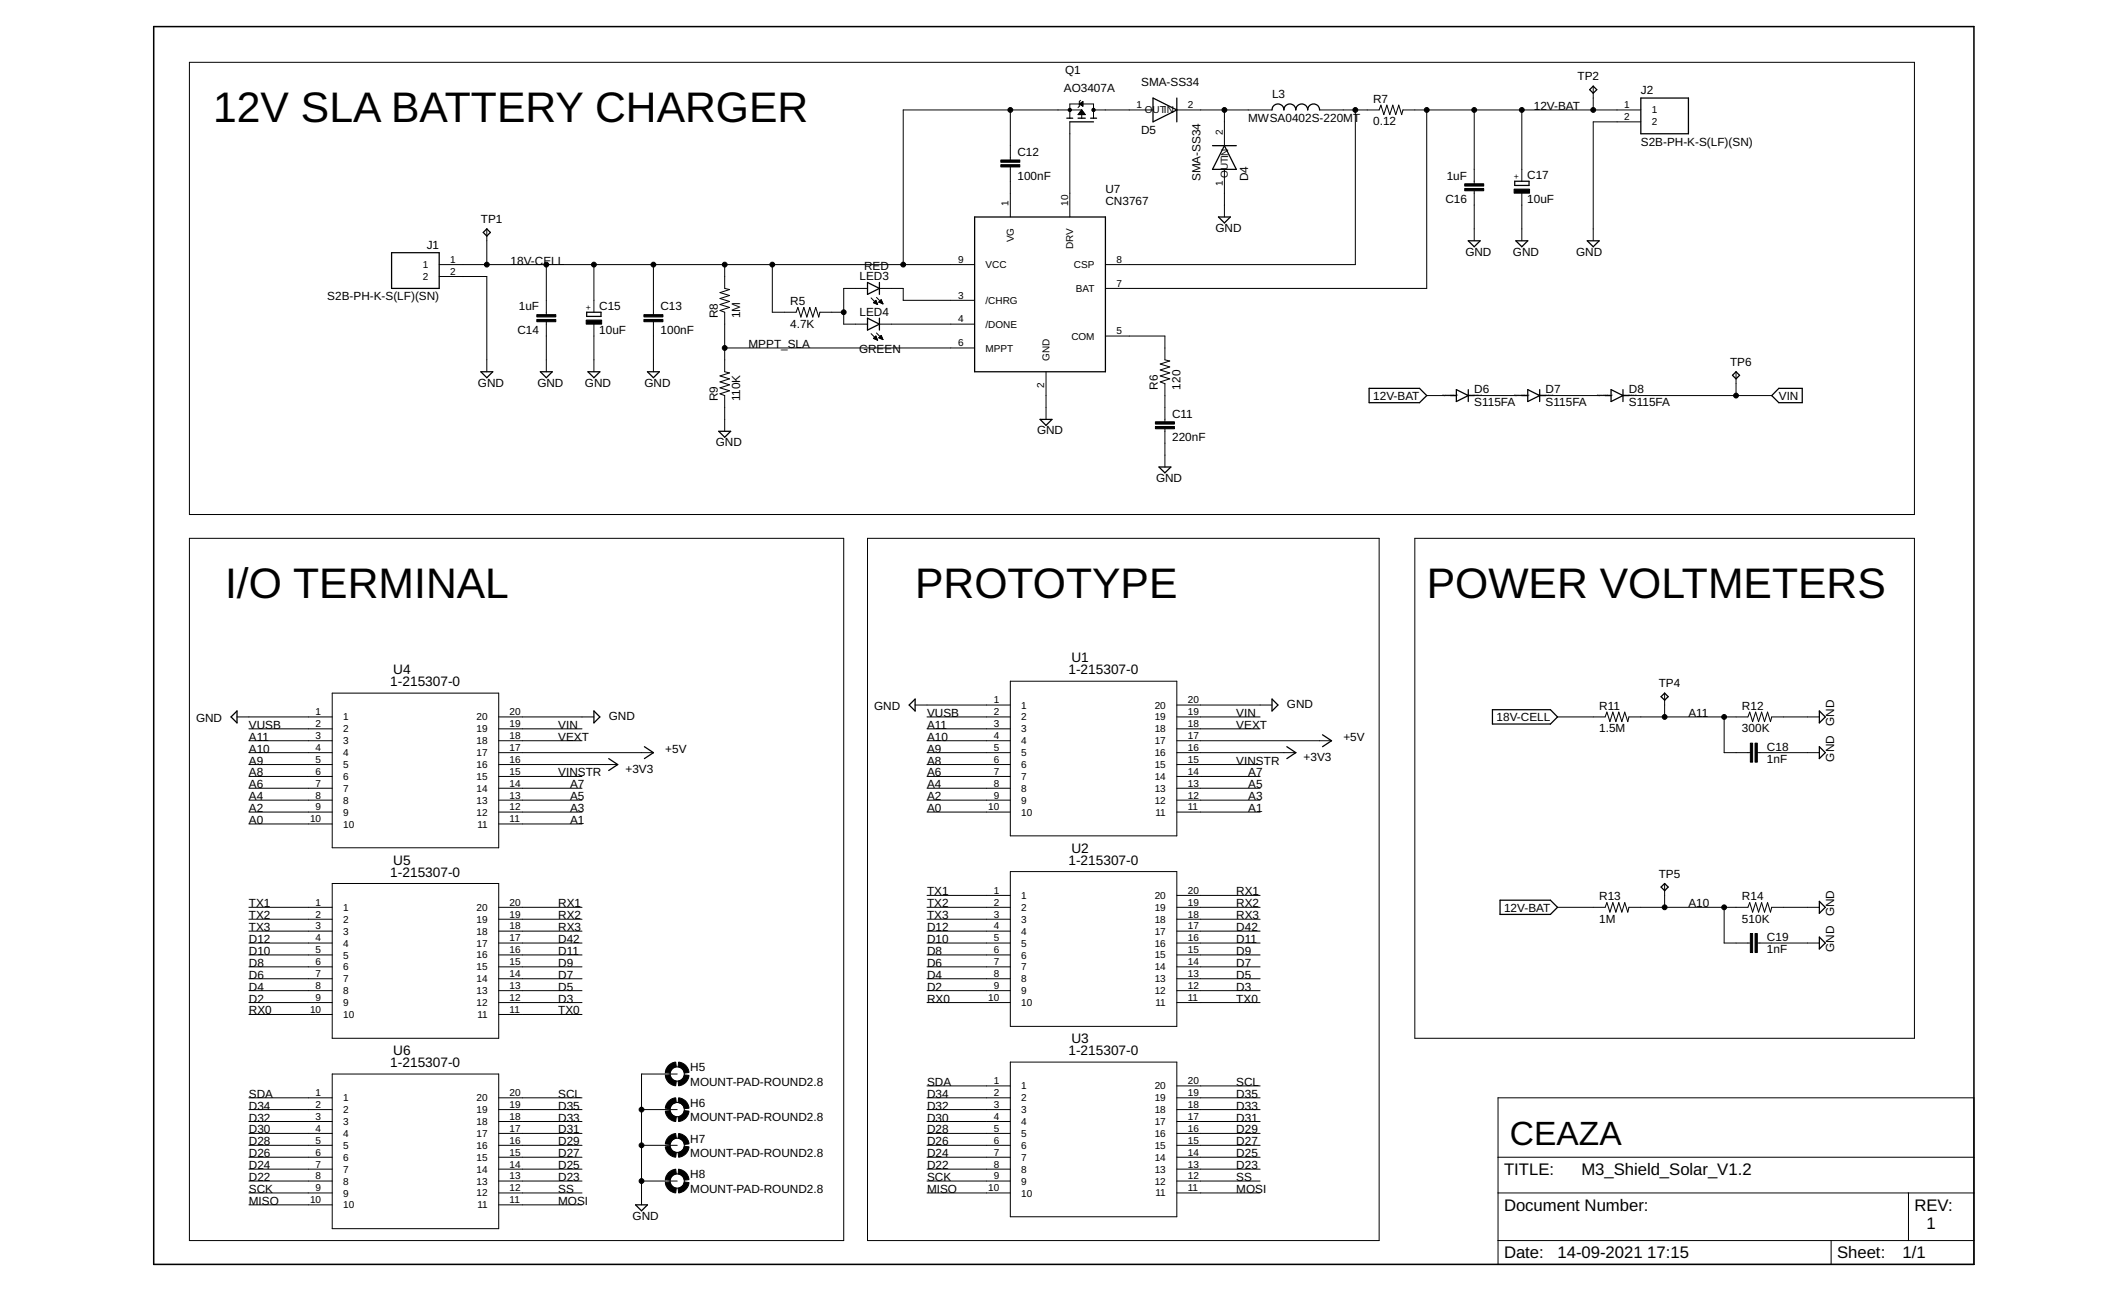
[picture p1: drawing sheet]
<svg xmlns="http://www.w3.org/2000/svg" width="356mm" height="216mm" viewBox="0 0 356 216" stroke-linecap="round" stroke-linejoin="round" font-family="sans-serif">
<g fill="none" stroke="#000" stroke-width=".17">
<path d="M31.7 10.4h288.4v75.6h-288.4zM168.9 18.4v8.3M178.9 19.7v-2.3h3.9v2.3M180.3 19h1M180.4 18.9h.9M180.4 17.4l.6-.4v.8zM180.5 18.9h.7M180.5 18.8h.6M180.6 17.5h.4M180.6 17.3h.4M180.6 18.7h.5M180.6 16.8l-.2 .2v.8l-.2 .2"/>
<path d="M180.7 18.6h.3M180.7 17.2h.3M180.7 17.5h.3M180.7 18.5h.3M180.8 18.4h.1M180.8 17.1h.2M180.8 18.4h-29.8v25.8M180.8 18.4v1.3M180.8 17.6h.2M180.8 18.4l.6 .8h-1.2zM181 17h.1M181 17.7h.1"/>
<path d="M182.8 18.4h10M196.7 18.4h16M204.7 18.4v5.9M220.6 18.4h10l.3-.8 .5 1.6 .5-1.6 .4 1.6 .6-1.6 .4 1.6 .5-1.6 .5 1.6 .2-.8h39.8M226.6 18.4v25.8h-41.8M238.5 18.4v29.8h-53.7M246.5 18.4v12.3M254.4 18.4v11.9M266.4 14.4v4M81.4 38.2v6M168.9 27.9v8.4M178.9 20.4v15.9"/>
<path d="M204.7 28.3v8M246.5 31.9v8.3M254.4 32.3v7.9M274.3 20.4h-7.9v19.8M73.4 44.2h89.5M73.4 46.2h8v15.9M91.3 44.2v8.4M91.3 53.8v8.3M99.3 44.2v8M99.3 54.2v7.9M109.2 44.2v8.4M109.2 53.8v8.3"/>
<path d="M121.2 58.1h41.7M121.2 44.2v4l.8 .2-1.6 .5 1.6 .5-1.6 .5 1.6 .5-1.6 .5 1.6 .5-1.6 .5 .8 .3v9.9l.8 .2-1.6 .5 1.6 .5-1.6 .5 1.6 .5-1.6 .5 1.6 .5-1.6 .5 .8 .3v6M129.1 44.2v8h4l.3-.8 .5 1.6 .5-1.6 .5 1.6 .5-1.6 .5 1.6 .5-1.6 .5 1.6 .2-.8h4M145 48.2h-3.9v6h3.9M145.6 49.8l1.1 1.1M145.6 55.8l1.1 1.1M146 50.6l.7 .3M146 50.6l.4-.4 .3 .7M146 56.6l.7 .3M146 50.6h.6M146 56.5h.6M146.1 50.5h.5"/>
<path d="M146.1 56.4h.5M146.2 56.6h.4M146.2 50.7h.4M146.2 50.4h.3M146.2 56.3h.3M146.3 50.3h.2M146.3 56.3h.2M146.4 50.2h.1M146.4 56.7h.3M146.4 56.2h.1M146.4 50.7h.3M146.4 56.2l-.4 .4"/>
<path d="M146.4 56.2l.3 .7M146.5 49.7l1.1 1.1M146.5 55.6l1.1 1.1M146.6 56.8h.1M146.6 50.8h.1M146.9 50.5h.6M146.9 50.5l.7 .3M146.9 50.5l.4-.4 .3 .7M146.9 56.5l.4-.5 .3 .7zM146.9 56.4h.6M147 48.2h4v2h11.9M147 54.2h15.9"/>
<path d="M147 50.4h.4M147 56.3h.4M147.1 50.3h.3M147.1 56.5h.4M147.1 56.3h.3M147.1 50.6h.4M147.2 56.2h.2M147.2 50.2h.2M147.3 50.1h.1M147.3 56.6h.3M147.3 56.1h.1M147.3 50.7h.3"/>
<path d="M147.5 56.7h.1M147.5 50.7h.1M184.8 56.2h10v3.9l.8 .2-1.6 .5 1.6 .5-1.6 .5 1.6 .5-1.6 .5 1.6 .5-1.6 .5 .8 .3v6.4M174.9 62.1v8M194.8 71.7v6.3M238.5 66.1h4M246.5 66.1h7.9M258.4 66.1h10M272.3 66.1h23.9M290.2 62.1v4M31.7 90h109.4v117.3h-109.4zM145 90h85.6v117.3h-85.6z"/>
<path d="M236.5 90h83.6v83.5h-83.6zM39.6 119.8h15.9M55.5 115.8h27.9v25.9h-27.9zM83.4 119.8h15.9M153 117.8h15.9M155 119.8h13.9M168.9 113.8h27.8v25.9h-27.8zM196.7 119.8h14M196.7 117.8h16M260.4 119.8h8l.2-.8 .6 1.6 .4-1.6 .6 1.6 .4-1.6 .5 1.6 .5-1.6 .5 1.6 .2-.8h19.9l.3-.8 .5 1.6 .5-1.6 .5 1.6 .5-1.6 .5 1.6 .5-1.6 .5 1.6 .2-.8h8M278.3 115.8v4M288.2 119.8v6h4.4"/>
<path d="M41.6 121.8h13.9M41.6 123.8h13.9M41.6 125.8h13.9M41.6 127.8h13.9M41.6 129.8h13.9M41.6 131.7h13.9M41.6 133.7h13.9M41.6 135.7h13.9M41.6 137.7h13.9M83.4 121.8h13.9M83.4 123.8h13.9M83.4 125.8h25.8"/>
<path d="M83.4 127.8h19.9M83.4 129.8h13.9M83.4 131.7h13.9M83.4 133.7h13.9M83.4 135.7h13.9M83.4 137.7h13.9M155 121.8h13.9M155 123.8h13.9M155 125.8h13.9M155 127.8h13.9M155 129.8h13.9M155 131.7h13.9"/>
<path d="M155 133.7h13.9M155 135.7h13.9M196.7 121.8h14M196.7 123.8h25.9M196.7 125.8h19.9M196.7 127.8h14M196.7 129.8h14M196.7 131.7h14M196.7 133.7h14M196.7 135.7h14M293.8 125.8h10.4M41.6 151.6h13.9"/>
<path d="M41.6 153.6h13.9M41.6 155.6h13.9M41.6 157.6h13.9M41.6 159.6h13.9M55.5 147.6h27.9v25.9h-27.9zM83.4 151.6h13.9M83.4 153.6h13.9M83.4 155.6h13.9M83.4 157.6h13.9M83.4 159.6h13.9M155 151.6h13.9M155 153.6h13.9"/>
<path d="M155 155.6h13.9M155 157.6h13.9M155 159.6h13.9M155 149.6h13.9M168.9 145.6h27.8v25.9h-27.8zM196.7 151.6h14M196.7 153.6h14M196.7 155.6h14M196.7 157.6h14M196.7 159.6h14M196.7 149.6h14M260.4 151.6h8l.2-.8 .6 1.6 .4-1.6 .6 1.6 .4-1.6 .5 1.6 .5-1.6 .5 1.6 .2-.8h19.9l.3-.8 .5 1.6 .5-1.6 .5 1.6 .5-1.6 .5 1.6 .5-1.6 .5 1.6 .2-.8h8"/>
<path d="M278.3 147.6v4M288.2 151.6v6h4.4M293.8 157.6h10.4M41.6 161.6h13.9M41.6 163.6h13.9M41.6 165.5h13.9M41.6 167.5h13.9M41.6 169.5h13.9M55.5 179.5h27.9v25.8h-27.9zM83.4 161.6h13.9M83.4 163.6h13.9M83.4 165.5h13.9"/>
<path d="M83.4 167.5h13.9M83.4 169.5h13.9M113.2 179.5h-5.9v21.8M155 161.6h13.9M155 163.6h13.9M155 165.5h13.9M155 167.5h13.9M168.9 177.5h27.8v25.8h-27.8zM196.7 161.6h14M196.7 163.6h14M196.7 165.5h14M196.7 167.5h14"/>
<path d="M41.6 185.4h13.9M41.6 191.4h13.9M41.6 197.4h13.9M41.6 183.5h13.9M41.6 187.4h13.9M41.6 189.4h13.9M41.6 193.4h13.9M41.6 195.4h13.9M41.6 199.3h13.9M83.4 185.4h13.9M83.4 191.4h13.9M83.4 197.4h13.9"/>
<path d="M83.4 183.5h13.9M83.4 187.4h13.9M83.4 189.4h13.9M83.4 193.4h13.9M83.4 195.4h13.9M83.4 199.3h13.9M107.3 185.4h5.9M107.3 191.4h5.9M107.3 197.4h5.9M155 185.4h13.9M155 191.4h13.9M155 197.4h13.9"/>
<path d="M155 183.5h13.9M155 187.4h13.9M155 189.4h13.9M155 193.4h13.9M155 195.4h13.9M155 199.3h13.9M155 181.5h13.9M196.7 185.4h14M196.7 191.4h14M196.7 197.4h14M196.7 183.5h14M196.7 187.4h14"/>
<path d="M196.7 189.4h14M196.7 193.4h14M196.7 195.4h14M196.7 199.3h14M196.7 181.5h14M250.4 183.5h79.6v27.8h-79.6zM250.4 193.4h79.6M250.4 199.3h79.6M319.1 199.3v8M41.6 201.3h13.9M83.4 201.3h13.9M250.4 207.3h79.6"/>
<path d="M306.1 207.3v4"/>
<circle cx="113.2" cy="179.5" r="1.19"/>
<circle cx="113.2" cy="185.4" r="1.19"/>
<circle cx="113.2" cy="191.4" r="1.19"/>
<circle cx="113.2" cy="197.4" r="1.19"/>
</g>
<g fill="none" stroke="#000" stroke-width=".21">
<path d="M178.4 19.7h.9M180.2 19.7h1.2M182.3 19.7h1M192.8 16.4l3.9 2-3.9 2zM196.7 16.4v4M212.7 18.4a.99 .99 0 0 1 1-1 .99 .99 0 0 1 1 1 .99 .99 0 0 1 .9-1 .99 .99 0 0 1 1 1 .99 .99 0 0 1 1-1 .99 .99 0 0 1 1 1 .99 .99 0 0 1 1-1 .99 .99 0 0 1 1 1M266.4 14.4l.6 .6-.6 .6-.6-.6zM274.3 16.4h8v6h-8zM81.4 38.2l.6 .6-.6 .7-.6-.7zM162.9 36.3h21.9v25.8h-21.9zM178.9 20.4h3.9M202.7 24.3h4"/>
<path d="M203.7 36.3h2l-1 1zM204.7 24.3l2 4h-4zM253.2 30.3h2.4v.7h-2.4zM65.5 42.2h7.9v6h-7.9zM98.1 52.2h2.4v.7h-2.4zM145 47.2l2 1-2 1zM145 53.2l2 1-2 1zM147 47.2v2M147 53.2v2M245.5 40.2h2l-1 1zM253.4 40.2h2l-1 1zM265.4 40.2h2l-1 1z"/>
<path d="M80.4 62.1h2l-1 1zM90.3 62.1h2l-1 1zM98.3 62.1h2l-1 1zM108.2 62.1h2l-1 1zM120.2 72.1h2l-1 1zM173.9 70.1h2l-1 1zM193.8 78h1.9l-.9 1zM228.9 64.9h8.4l1.2 1.2-1.2 1.2h-8.4zM242.5 66.1h1M243.5 65.1l2 1-2 1zM245.5 65.1v2M245.5 66.1h1"/>
<path d="M254.4 66.1h1M255.4 65.1l2 1-2 1zM257.4 66.1h1M257.4 65.1v2M268.4 66.1h.9M269.3 65.1l2 1-2 1zM271.3 66.1h1M271.3 65.1v2M289.6 62.7l.6-.6 .6 .6-.6 .6zM297.4 64.9h3.9v2.4h-3.9l-1.2-1.2zM39.6 118.8v2l-1-1zM99.3 118.8l1 1-1 1z"/>
<path d="M153 116.8v2l-1-1zM212.7 116.8l1 1-1 1zM249.5 118.6h9.7l1.2 1.2-1.2 1.2h-9.7zM277.7 116.4l.6-.6 .6 .6-.6 .6zM304.2 118.8l1 1-1 1zM101.8 126.8l1.5 1-1.5 1M107.7 124.8l1.5 1-1.5 1M215.1 124.8l1.5 1-1.5 1M221.1 122.8l1.5 1-1.5 1M304.2 124.8l1 1-1 1zM250.8 150.4h8.4l1.2 1.2-1.2 1.2h-8.4zM277.7 148.2l.6-.6 .6 .6-.6 .6z"/>
<path d="M304.2 150.6l1 1-1 1zM304.2 156.6l1 1-1 1zM106.3 201.3h1.9l-.9 1z"/>
</g>
<g fill="#000" stroke="#000" stroke-width=".17">
<path d="M111.2 179.7l.8-.1 .4 .7 .7 .4-.1 .7a1.9 1.9 0 0 1-1.8-1.7z" fill-rule="evenodd"/>
<path d="M111.8 178l.6-.4 .6-.1 .1 .8-.7 .3-.4 .7-.8-.1 .2-.5z" fill-rule="evenodd"/>
<path d="M113.5 177.5a1.9 1.9 0 0 1 1.7 1.7l-.8 .1-.3-.7-.7-.3z" fill-rule="evenodd"/>
<path d="M111.2 185.7l.8-.1 .4 .7 .7 .3-.1 .8a1.9 1.9 0 0 1-1.8-1.7z" fill-rule="evenodd"/>
<path d="M111.2 191.6l.8-.1a1.17 1.17 0 0 0 1.1 1.1l-.1 .8a1.9 1.9 0 0 1-1.8-1.8z" fill-rule="evenodd"/>
<path d="M111.2 197.6l.8-.1a1.17 1.17 0 0 0 1.1 1.1l-.1 .7a1.95 1.95 0 0 1-1.8-1.7z" fill-rule="evenodd"/>
<path d="M111.8 184l.6-.4 .6-.1 .1 .7-.7 .4-.4 .7-.8-.1 .2-.6z" fill-rule="evenodd"/>
<path d="M111.8 190l.6-.5 .6-.1 .1 .8-.7 .3-.4 .7h-.8l.2-.6z" fill-rule="evenodd"/>
<path d="M111.8 195.9l.6-.4 .6-.1 .1 .8-.7 .3-.4 .7-.8-.1 .2-.5z" fill-rule="evenodd"/>
<path d="M113.4 180.7l.7-.4 .3-.7 .8 .1a1.9 1.9 0 0 1-1.7 1.7z" fill-rule="evenodd"/>
<path d="M113.4 186.6l.7-.3 .3-.7 .8 .1a1.9 1.9 0 0 1-1.7 1.7z" fill-rule="evenodd"/>
<path d="M114.4 191.5l.8 .1a1.9 1.9 0 0 1-1.7 1.8l-.1-.8 .5-.2a1.09 1.09 0 0 0 .5-.9z" fill-rule="evenodd"/>
<path d="M114.4 197.5l.8 .1a1.95 1.95 0 0 1-1.7 1.7l-.1-.7 .5-.2a1.09 1.09 0 0 0 .5-.9z" fill-rule="evenodd"/>
<path d="M113.5 183.5a1.9 1.9 0 0 1 1.7 1.7l-.8 .1-.3-.7-.7-.4z" fill-rule="evenodd"/>
<path d="M113.5 189.4a1.9 1.9 0 0 1 1.7 1.8h-.8l-.3-.7-.7-.3z" fill-rule="evenodd"/>
<path d="M113.5 195.4a1.95 1.95 0 0 1 1.7 1.7l-.8 .1-.3-.7-.7-.3z" fill-rule="evenodd"/>
<circle cx="168.9" cy="18.4" r=".4"/>
<circle cx="178.9" cy="18.4" r=".28"/>
<circle cx="182.8" cy="18.4" r=".28"/>
<circle cx="204.7" cy="18.4" r=".4"/>
<circle cx="226.6" cy="18.4" r=".4"/>
<circle cx="238.5" cy="18.4" r=".4"/>
<circle cx="246.5" cy="18.4" r=".4"/>
<circle cx="254.4" cy="18.4" r=".4"/>
<circle cx="266.4" cy="18.4" r=".4"/>
<circle cx="81.4" cy="44.2" r=".4"/>
<circle cx="91.3" cy="44.2" r=".4"/>
<circle cx="99.3" cy="44.2" r=".4"/>
<circle cx="109.2" cy="44.2" r=".4"/>
<circle cx="121.2" cy="58.1" r=".4"/>
<circle cx="121.2" cy="44.2" r=".4"/>
<circle cx="129.1" cy="44.2" r=".4"/>
<circle cx="141.1" cy="52.2" r=".4"/>
<circle cx="151" cy="44.2" r=".4"/>
<circle cx="290.2" cy="66.1" r=".4"/>
<circle cx="278.3" cy="119.8" r=".4"/>
<circle cx="288.2" cy="119.8" r=".4"/>
<circle cx="278.3" cy="151.6" r=".4"/>
<circle cx="288.2" cy="151.6" r=".4"/>
<circle cx="107.3" cy="191.4" r=".4"/>
<circle cx="107.3" cy="185.4" r=".4"/>
<circle cx="107.3" cy="197.4" r=".4"/>
</g>
<g fill="#000" stroke="#000" stroke-width=".17">
<path d="M167.3 27.5h3.2v.4h-3.2zM167.3 26.7h3.2v.4h-3.2zM244.9 30.7h3.2v.4h-3.2zM244.9 31.5h3.2v.4h-3.2zM253.1 31.6h2.6v.7h-2.6zM89.7 52.6h3.2v.4h-3.2zM89.7 53.4h3.2v.4h-3.2zM98 53.5h2.6v.7h-2.6zM107.7 53.4h3.1v.4h-3.1zM107.7 52.6h3.1v.4h-3.1zM193.2 71.3h3.1v.3h-3.1zM193.2 70.5h3.1v.4h-3.1z"/>
<path d="M292.6 124.2h.4v3.2h-.4zM293.4 124.2h.4v3.2h-.4zM292.6 156h.4v3.2h-.4zM293.4 156h.4v3.2h-.4z"/>
</g>
<path d="M25.7 4.4h304.3v206.9h-304.3z" fill="none" stroke="#000" stroke-width=".25"/>
<g font-size="7.1">
<text x="35.6" y="20.4">12V SLA BATTERY CHARGER</text>
<text x="37.6" y="99.9">I/O TERMINAL</text>
<text x="153" y="99.9">PROTOTYPE</text>
<text x="238.5" y="99.9">POWER VOLTMETERS</text>
</g>
<text font-size="5.6" x="252.4" y="191.4">CEAZA</text>
<g font-size="2.8">
<text x="251.4" y="196.4">TITLE:</text>
<text x="264.4" y="196.4">M3_Shield_Solar_V1.2</text>
<text x="251.4" y="202.3">Document Number:</text>
<text x="320.1" y="202.3">REV:</text>
<text x="322.1" y="205.3">1</text>
<text x="251.4" y="210.3">Date:</text>
<text x="260.4" y="210.3">14-09-2021</text>
<text x="275.4" y="210.3">17:15</text>
<text x="307.1" y="210.3">Sheet:</text>
<text x="318.1" y="210.3">1/1</text>
</g>
<g font-size="2.3">
<text x="65.8" y="112.7">U4</text>
<text x="178.6" y="112.7">1-215307-0</text>
<text x="179.1" y="110.7">U1</text>
<text x="65.3" y="114.6">1-215307-0</text>
<text x="179.1" y="142.5">U2</text>
<text x="65.3" y="146.5">1-215307-0</text>
<text x="65.8" y="144.5">U5</text>
<text x="178.6" y="144.5">1-215307-0</text>
<text x="65.3" y="178.3">1-215307-0</text>
<text x="65.8" y="176.3">U6</text>
<text x="178.6" y="176.3">1-215307-0</text>
<text x="179.1" y="174.3">U3</text>
</g>
<g font-size="2">
<text x="177.9" y="15.4">AO3407A</text>
<text x="178.1" y="12.4">Q1</text>
<text x="190.8" y="14.4">SMA-SS34</text>
<text x="212.7" y="16.4">L3</text>
<text x="229.6" y="17.2">R7</text>
<text x="263.7" y="13.4">TP2</text>
<text x="274.3" y="15.8">J2</text>
<text x="190.8" y="22.3">D5</text>
<text x="208.7" y="20.4">MWSA0402S-220MT</text>
<text x="229.6" y="21">0.12</text>
<text x="256.4" y="18.4">12V-BAT</text>
<text x="170.1" y="30">100nF</text>
<text x="170.1" y="26">C12</text>
<text x="255.3" y="29.9">C17</text>
<text x="274.3" y="24.3">S2B-PH-K-S(LF)(SN)</text>
<text x="184.8" y="34.3">CN3767</text>
<text x="184.8" y="32.3">U7</text>
<text x="200.7" y="30.3" transform="rotate(-90 200.7 30.3)">SMA-SS34</text>
<text x="208.7" y="30.3" transform="rotate(-90 208.7 30.3)">D4</text>
<text x="241.7" y="34">C16</text>
<text x="241.9" y="30">1uF</text>
<text x="255.3" y="33.9">10uF</text>
<text x="71.3" y="41.6">J1</text>
<text x="80.4" y="37.3">TP1</text>
<text x="203.2" y="38.8">GND</text>
<text x="85.4" y="44.2">18V-CELL</text>
<text x="143.7" y="46.8">LED3</text>
<text x="144.5" y="45.1">RED</text>
<text x="245" y="42.7">GND</text>
<text x="252.9" y="42.7">GND</text>
<text x="263.5" y="42.7">GND</text>
<text x="54.7" y="50.2">S2B-PH-K-S(LF)(SN)</text>
<text x="86.7" y="51.9">1uF</text>
<text x="100.2" y="51.8">C15</text>
<text x="110.4" y="51.9">C13</text>
<text x="120" y="53.2" transform="rotate(-90 120 53.2)">R8</text>
<text x="123.8" y="53.2" transform="rotate(-90 123.8 53.2)">1M</text>
<text x="132.1" y="51">R5</text>
<text x="143.7" y="52.8">LED4</text>
<text x="86.5" y="55.9">C14</text>
<text x="100.2" y="55.8">10uF</text>
<text x="110.4" y="55.9">100nF</text>
<text x="125.1" y="58.1">MPPT_SLA</text>
<text x="132.1" y="54.8">4.7K</text>
<text x="143.6" y="59">GREEN</text>
<text x="79.9" y="64.6">GND</text>
<text x="89.8" y="64.6">GND</text>
<text x="97.8" y="64.6">GND</text>
<text x="107.7" y="64.6">GND</text>
<text x="193.6" y="65.1" transform="rotate(-90 193.6 65.1)">R6</text>
<text x="197.3" y="65.1" transform="rotate(-90 197.3 65.1)">120</text>
<text x="246.5" y="65.7">D6</text>
<text x="258.4" y="65.7">D7</text>
<text x="272.3" y="65.7">D8</text>
<text x="289.2" y="61.1">TP6</text>
<text x="120" y="67.1" transform="rotate(-90 120 67.1)">R9</text>
<text x="123.8" y="67.1" transform="rotate(-90 123.8 67.1)">110K</text>
<text x="196" y="69.8">C11</text>
<text x="229.6" y="66.8">12V-BAT</text>
<text x="246.5" y="67.9">S115FA</text>
<text x="258.4" y="67.9">S115FA</text>
<text x="272.3" y="67.9">S115FA</text>
<text x="297.4" y="66.8">VIN</text>
<text x="119.7" y="74.6">GND</text>
<text x="173.4" y="72.6">GND</text>
<text x="196" y="73.8">220nF</text>
<text x="193.3" y="80.5">GND</text>
<text x="146.1" y="118.7">GND</text>
<text x="155" y="119.8">VUSB</text>
<text x="206.7" y="119.8">VIN</text>
<text x="215.1" y="118.3">GND</text>
<text x="267.4" y="118.6">R11</text>
<text x="277.3" y="114.8">TP4</text>
<text x="282.3" y="119.8">A11</text>
<text x="291.2" y="118.6">R12</text>
<text x="32.8" y="120.7">GND</text>
<text x="41.6" y="121.8">VUSB</text>
<text x="41.6" y="123.8">A11</text>
<text x="41.6" y="125.8">A10</text>
<text x="93.3" y="121.8">VIN</text>
<text x="93.3" y="123.8">VEXT</text>
<text x="101.8" y="120.3">GND</text>
<text x="111.2" y="125.8">+5V</text>
<text x="155" y="121.8">A11</text>
<text x="155" y="123.8">A10</text>
<text x="155" y="125.8">A9</text>
<text x="206.7" y="121.8">VEXT</text>
<text x="224.6" y="123.8">+5V</text>
<text x="250.2" y="120.5">18V-CELL</text>
<text x="267.4" y="122.4">1.5M</text>
<text x="291.2" y="122.4">300K</text>
<text x="295.4" y="125.5">C18</text>
<text x="306.6" y="121.3" transform="rotate(-90 306.6 121.3)">GND</text>
<text x="41.6" y="127.8">A9</text>
<text x="41.6" y="129.7">A8</text>
<text x="41.6" y="131.7">A6</text>
<text x="93.3" y="129.7">VINSTR</text>
<text x="95.3" y="131.7">A7</text>
<text x="104.6" y="129.1">+3V3</text>
<text x="155" y="127.8">A8</text>
<text x="155" y="129.7">A6</text>
<text x="155" y="131.7">A4</text>
<text x="206.7" y="127.8">VINSTR</text>
<text x="208.7" y="129.7">A7</text>
<text x="208.7" y="131.7">A5</text>
<text x="217.9" y="127.2">+3V3</text>
<text x="295.4" y="127.5">1nF</text>
<text x="306.6" y="127.3" transform="rotate(-90 306.6 127.3)">GND</text>
<text x="41.6" y="133.7">A4</text>
<text x="41.6" y="135.7">A2</text>
<text x="41.6" y="137.7">A0</text>
<text x="95.3" y="133.7">A5</text>
<text x="95.3" y="135.7">A3</text>
<text x="95.3" y="137.7">A1</text>
<text x="155" y="133.7">A2</text>
<text x="155" y="135.7">A0</text>
<text x="208.7" y="133.7">A3</text>
<text x="208.7" y="135.7">A1</text>
<text x="155" y="149.6">TX1</text>
<text x="206.7" y="149.6">RX1</text>
<text x="277.3" y="146.6">TP5</text>
<text x="41.6" y="151.6">TX1</text>
<text x="41.6" y="153.6">TX2</text>
<text x="41.6" y="155.6">TX3</text>
<text x="93.3" y="151.6">RX1</text>
<text x="93.3" y="153.6">RX2</text>
<text x="93.3" y="155.6">RX3</text>
<text x="155" y="151.6">TX2</text>
<text x="155" y="153.6">TX3</text>
<text x="155" y="155.6">D12</text>
<text x="206.7" y="151.6">RX2</text>
<text x="206.7" y="153.6">RX3</text>
<text x="206.7" y="155.6">D42</text>
<text x="251.5" y="152.3">12V-BAT</text>
<text x="267.4" y="154.2">1M</text>
<text x="267.4" y="150.4">R13</text>
<text x="282.3" y="151.6">A10</text>
<text x="291.2" y="154.2">510K</text>
<text x="291.2" y="150.4">R14</text>
<text x="306.6" y="153.1" transform="rotate(-90 306.6 153.1)">GND</text>
<text x="41.6" y="157.6">D12</text>
<text x="41.6" y="159.6">D10</text>
<text x="41.6" y="161.6">D8</text>
<text x="93.3" y="159.6">D11</text>
<text x="93.3" y="157.6">D42</text>
<text x="93.3" y="161.6">D9</text>
<text x="155" y="157.6">D10</text>
<text x="155" y="159.6">D8</text>
<text x="155" y="161.6">D6</text>
<text x="206.7" y="157.6">D11</text>
<text x="206.7" y="159.6">D9</text>
<text x="206.7" y="161.6">D7</text>
<text x="295.4" y="159.3">1nF</text>
<text x="295.4" y="157.3">C19</text>
<text x="306.6" y="159.1" transform="rotate(-90 306.6 159.1)">GND</text>
<text x="41.6" y="163.6">D6</text>
<text x="41.6" y="165.5">D4</text>
<text x="41.6" y="167.5">D2</text>
<text x="93.3" y="163.6">D7</text>
<text x="93.3" y="165.5">D5</text>
<text x="93.3" y="167.5">D3</text>
<text x="155" y="163.6">D4</text>
<text x="155" y="165.5">D2</text>
<text x="155" y="167.5">RX0</text>
<text x="206.7" y="163.6">D5</text>
<text x="206.7" y="165.5">D3</text>
<text x="206.7" y="167.5">TX0</text>
<text x="41.6" y="169.5">RX0</text>
<text x="93.3" y="169.5">TX0</text>
<text x="115.4" y="179">H5</text>
<text x="41.6" y="183.4">SDA</text>
<text x="41.6" y="185.4">D34</text>
<text x="93.3" y="183.4">SCL</text>
<text x="93.3" y="185.4">D35</text>
<text x="115.4" y="181.4">MOUNT-PAD-ROUND2.8</text>
<text x="115.4" y="185">H6</text>
<text x="155" y="181.5">SDA</text>
<text x="155" y="183.4">D34</text>
<text x="155" y="185.4">D32</text>
<text x="206.7" y="181.5">SCL</text>
<text x="206.7" y="183.4">D35</text>
<text x="206.7" y="185.4">D33</text>
<text x="41.6" y="187.4">D32</text>
<text x="41.6" y="189.4">D30</text>
<text x="41.6" y="191.4">D28</text>
<text x="93.3" y="187.4">D33</text>
<text x="93.3" y="189.4">D31</text>
<text x="93.3" y="191.4">D29</text>
<text x="115.4" y="187.4">MOUNT-PAD-ROUND2.8</text>
<text x="115.4" y="190.9">H7</text>
<text x="155" y="187.4">D30</text>
<text x="155" y="189.4">D28</text>
<text x="155" y="191.4">D26</text>
<text x="206.7" y="187.4">D31</text>
<text x="206.7" y="189.4">D29</text>
<text x="206.7" y="191.4">D27</text>
<text x="41.6" y="193.4">D26</text>
<text x="41.6" y="195.4">D24</text>
<text x="41.6" y="197.4">D22</text>
<text x="93.3" y="193.4">D27</text>
<text x="93.3" y="195.4">D25</text>
<text x="93.3" y="197.4">D23</text>
<text x="115.4" y="193.3">MOUNT-PAD-ROUND2.8</text>
<text x="115.4" y="196.9">H8</text>
<text x="155" y="193.4">D24</text>
<text x="155" y="195.4">D22</text>
<text x="155" y="197.4">SCK</text>
<text x="206.7" y="193.4">D25</text>
<text x="206.7" y="195.4">D23</text>
<text x="206.7" y="197.4">SS</text>
<text x="41.6" y="199.4">SCK</text>
<text x="41.6" y="201.3">MISO</text>
<text x="93.3" y="199.4">SS</text>
<text x="93.3" y="201.3">MOSI</text>
<text x="105.8" y="203.8">GND</text>
<text x="115.4" y="199.3">MOUNT-PAD-ROUND2.8</text>
<text x="155" y="199.4">MISO</text>
<text x="206.7" y="199.4">MOSI</text>
</g>
<g font-size="1.7">
<text x="190" y="18.1">1</text>
<text x="191.4" y="19">OUTIN</text>
<text x="198.6" y="18.1">2</text>
<text x="204.4" y="22.5" transform="rotate(-90 204.4 22.5)">2</text>
<text x="271.6" y="18.1">1</text>
<text x="271.6" y="20.1">2</text>
<text x="276.1" y="19">1</text>
<text x="276.1" y="21">2</text>
<text x="205.3" y="29.7" transform="rotate(-90 205.3 29.7)">OUTIN</text>
<text x="168.6" y="34.4" transform="rotate(-90 168.6 34.4)">1</text>
<text x="178.6" y="34.4" transform="rotate(-90 178.6 34.4)">10</text>
<text x="204.4" y="31.1" transform="rotate(-90 204.4 31.1)">1</text>
<text x="169.5" y="40.5" transform="rotate(-90 169.5 40.5)">VG</text>
<text x="179.4" y="41.6" transform="rotate(-90 179.4 41.6)">DRV</text>
<text x="70.7" y="44.8">1</text>
<text x="70.7" y="46.8">2</text>
<text x="75.3" y="43.9">1</text>
<text x="75.3" y="45.9">2</text>
<text x="160.2" y="43.9">9</text>
<text x="164.8" y="44.8">VCC</text>
<text x="179.5" y="44.8">CSP</text>
<text x="186.6" y="47.9">7</text>
<text x="186.6" y="43.9">8</text>
<text x="160.2" y="49.9">3</text>
<text x="160.2" y="53.9">4</text>
<text x="164.8" y="50.8">/CHRG</text>
<text x="179.9" y="48.8">BAT</text>
<text x="160.2" y="57.9">6</text>
<text x="164.8" y="54.8">/DONE</text>
<text x="164.8" y="58.7">MPPT</text>
<text x="179.1" y="56.7">COM</text>
<text x="186.6" y="55.9">5</text>
<text x="174.6" y="64.9" transform="rotate(-90 174.6 64.9)">2</text>
<text x="175.5" y="60.3" transform="rotate(-90 175.5 60.3)">GND</text>
<text x="52.8" y="119.5">1</text>
<text x="85.2" y="119.5">20</text>
<text x="166.1" y="117.5">1</text>
<text x="166.1" y="119.5">2</text>
<text x="170.7" y="118.4">1</text>
<text x="193.1" y="118.4">20</text>
<text x="198.6" y="119.5">19</text>
<text x="198.6" y="117.5">20</text>
<text x="52.8" y="121.5">2</text>
<text x="52.8" y="123.5">3</text>
<text x="52.8" y="125.5">4</text>
<text x="57.4" y="120.4">1</text>
<text x="57.4" y="122.4">2</text>
<text x="57.4" y="124.4">3</text>
<text x="79.7" y="124.4">18</text>
<text x="79.7" y="122.4">19</text>
<text x="79.7" y="120.4">20</text>
<text x="85.2" y="125.5">17</text>
<text x="85.2" y="123.5">18</text>
<text x="85.2" y="121.5">19</text>
<text x="166.1" y="121.5">3</text>
<text x="166.1" y="123.5">4</text>
<text x="166.1" y="125.5">5</text>
<text x="170.7" y="120.4">2</text>
<text x="170.7" y="122.4">3</text>
<text x="170.7" y="124.4">4</text>
<text x="193.1" y="124.4">17</text>
<text x="193.1" y="122.4">18</text>
<text x="193.1" y="120.4">19</text>
<text x="198.6" y="125.5">16</text>
<text x="198.6" y="123.5">17</text>
<text x="198.6" y="121.5">18</text>
<text x="52.8" y="127.5">5</text>
<text x="52.8" y="129.5">6</text>
<text x="52.8" y="131.5">7</text>
<text x="57.4" y="126.4">4</text>
<text x="57.4" y="128.3">5</text>
<text x="57.4" y="130.3">6</text>
<text x="79.7" y="130.3">15</text>
<text x="79.7" y="128.3">16</text>
<text x="79.7" y="126.4">17</text>
<text x="85.2" y="131.5">14</text>
<text x="85.2" y="129.5">15</text>
<text x="85.2" y="127.5">16</text>
<text x="166.1" y="127.5">6</text>
<text x="166.1" y="129.5">7</text>
<text x="166.1" y="131.5">8</text>
<text x="170.7" y="126.4">5</text>
<text x="170.7" y="128.3">6</text>
<text x="170.7" y="130.3">7</text>
<text x="193.1" y="130.3">14</text>
<text x="193.1" y="128.3">15</text>
<text x="193.1" y="126.4">16</text>
<text x="198.6" y="131.5">13</text>
<text x="198.6" y="129.5">14</text>
<text x="198.6" y="127.5">15</text>
<text x="51.8" y="137.4">10</text>
<text x="52.8" y="133.4">8</text>
<text x="52.8" y="135.4">9</text>
<text x="57.4" y="132.3">7</text>
<text x="57.4" y="134.3">8</text>
<text x="57.4" y="136.3">9</text>
<text x="79.7" y="136.3">12</text>
<text x="79.7" y="134.3">13</text>
<text x="79.7" y="132.3">14</text>
<text x="85.2" y="137.4">11</text>
<text x="85.2" y="135.4">12</text>
<text x="85.2" y="133.4">13</text>
<text x="165.2" y="135.4">10</text>
<text x="166.1" y="133.4">9</text>
<text x="170.7" y="132.3">8</text>
<text x="170.7" y="134.3">9</text>
<text x="170.7" y="136.3">10</text>
<text x="193.1" y="134.3">12</text>
<text x="193.1" y="132.3">13</text>
<text x="193.2" y="136.3">11</text>
<text x="198.6" y="135.4">11</text>
<text x="198.6" y="133.4">12</text>
<text x="57.4" y="138.3">10</text>
<text x="79.8" y="138.3">11</text>
<text x="166.1" y="149.4">1</text>
<text x="198.6" y="149.4">20</text>
<text x="52.8" y="151.3">1</text>
<text x="52.8" y="153.3">2</text>
<text x="52.8" y="155.3">3</text>
<text x="57.4" y="152.2">1</text>
<text x="57.4" y="154.2">2</text>
<text x="79.7" y="154.2">19</text>
<text x="79.7" y="152.2">20</text>
<text x="85.2" y="155.3">18</text>
<text x="85.2" y="153.3">19</text>
<text x="85.2" y="151.3">20</text>
<text x="166.1" y="151.3">2</text>
<text x="166.1" y="153.3">3</text>
<text x="166.1" y="155.3">4</text>
<text x="170.7" y="150.2">1</text>
<text x="170.7" y="152.2">2</text>
<text x="170.7" y="154.2">3</text>
<text x="193.1" y="154.2">18</text>
<text x="193.1" y="152.2">19</text>
<text x="193.1" y="150.2">20</text>
<text x="198.6" y="155.3">17</text>
<text x="198.6" y="153.3">18</text>
<text x="198.6" y="151.3">19</text>
<text x="52.8" y="157.3">4</text>
<text x="52.8" y="159.3">5</text>
<text x="52.8" y="161.3">6</text>
<text x="57.4" y="156.2">3</text>
<text x="57.4" y="158.2">4</text>
<text x="57.4" y="160.2">5</text>
<text x="79.7" y="160.2">16</text>
<text x="79.7" y="158.2">17</text>
<text x="79.7" y="156.2">18</text>
<text x="85.2" y="161.3">15</text>
<text x="85.2" y="159.3">16</text>
<text x="85.2" y="157.3">17</text>
<text x="166.1" y="157.3">5</text>
<text x="166.1" y="159.3">6</text>
<text x="166.1" y="161.3">7</text>
<text x="170.7" y="156.2">4</text>
<text x="170.7" y="158.2">5</text>
<text x="170.7" y="160.2">6</text>
<text x="193.1" y="160.2">15</text>
<text x="193.1" y="158.2">16</text>
<text x="193.1" y="156.2">17</text>
<text x="198.6" y="161.3">14</text>
<text x="198.6" y="159.3">15</text>
<text x="198.6" y="157.3">16</text>
<text x="52.8" y="163.3">7</text>
<text x="52.8" y="165.3">8</text>
<text x="52.8" y="167.3">9</text>
<text x="57.4" y="162.2">6</text>
<text x="57.4" y="164.1">7</text>
<text x="57.4" y="166.1">8</text>
<text x="79.7" y="166.1">13</text>
<text x="79.7" y="164.1">14</text>
<text x="79.7" y="162.2">15</text>
<text x="85.2" y="167.3">12</text>
<text x="85.2" y="165.3">13</text>
<text x="85.2" y="163.3">14</text>
<text x="165.2" y="167.3">10</text>
<text x="166.1" y="163.3">8</text>
<text x="166.1" y="165.3">9</text>
<text x="170.7" y="162.2">7</text>
<text x="170.7" y="164.1">8</text>
<text x="170.7" y="166.1">9</text>
<text x="193.1" y="166.1">12</text>
<text x="193.1" y="164.1">13</text>
<text x="193.1" y="162.2">14</text>
<text x="198.6" y="167.3">11</text>
<text x="198.6" y="165.3">12</text>
<text x="198.6" y="163.3">13</text>
<text x="51.8" y="169.2">10</text>
<text x="57.4" y="168.1">9</text>
<text x="57.4" y="170.1">10</text>
<text x="79.7" y="168.1">12</text>
<text x="79.8" y="170.1">11</text>
<text x="85.2" y="169.2">11</text>
<text x="170.7" y="168.1">10</text>
<text x="193.2" y="168.1">11</text>
<text x="52.8" y="183.2">1</text>
<text x="52.8" y="185.2">2</text>
<text x="57.4" y="184">1</text>
<text x="79.7" y="184">20</text>
<text x="85.2" y="185.2">19</text>
<text x="85.2" y="183.2">20</text>
<text x="166.1" y="181.2">1</text>
<text x="166.1" y="183.2">2</text>
<text x="166.1" y="185.2">3</text>
<text x="170.7" y="182">1</text>
<text x="170.7" y="184">2</text>
<text x="193.1" y="184">19</text>
<text x="193.1" y="182">20</text>
<text x="198.6" y="185.2">18</text>
<text x="198.6" y="183.2">19</text>
<text x="198.6" y="181.2">20</text>
<text x="52.8" y="187.1">3</text>
<text x="52.8" y="189.1">4</text>
<text x="52.8" y="191.1">5</text>
<text x="57.4" y="186">2</text>
<text x="57.4" y="188">3</text>
<text x="57.4" y="190">4</text>
<text x="57.4" y="192">5</text>
<text x="79.7" y="192">16</text>
<text x="79.7" y="190">17</text>
<text x="79.7" y="188">18</text>
<text x="79.7" y="186">19</text>
<text x="85.2" y="191.1">16</text>
<text x="85.2" y="189.1">17</text>
<text x="85.2" y="187.1">18</text>
<text x="166.1" y="187.1">4</text>
<text x="166.1" y="189.1">5</text>
<text x="166.1" y="191.1">6</text>
<text x="170.7" y="186">3</text>
<text x="170.7" y="188">4</text>
<text x="170.7" y="190">5</text>
<text x="170.7" y="192">6</text>
<text x="193.1" y="192">15</text>
<text x="193.1" y="190">16</text>
<text x="193.1" y="188">17</text>
<text x="193.1" y="186">18</text>
<text x="198.6" y="191.1">15</text>
<text x="198.6" y="189.1">16</text>
<text x="198.6" y="187.1">17</text>
<text x="52.8" y="193.1">6</text>
<text x="52.8" y="195.1">7</text>
<text x="52.8" y="197.1">8</text>
<text x="57.4" y="194">6</text>
<text x="57.4" y="196">7</text>
<text x="57.4" y="198">8</text>
<text x="79.7" y="198">13</text>
<text x="79.7" y="196">14</text>
<text x="79.7" y="194">15</text>
<text x="85.2" y="197.1">13</text>
<text x="85.2" y="195.1">14</text>
<text x="85.2" y="193.1">15</text>
<text x="166.1" y="193.1">7</text>
<text x="166.1" y="195.1">8</text>
<text x="166.1" y="197.1">9</text>
<text x="170.7" y="194">7</text>
<text x="170.7" y="196">8</text>
<text x="170.7" y="198">9</text>
<text x="193.1" y="198">12</text>
<text x="193.1" y="196">13</text>
<text x="193.1" y="194">14</text>
<text x="198.6" y="197.1">12</text>
<text x="198.6" y="195.1">13</text>
<text x="198.6" y="193.1">14</text>
<text x="51.8" y="201.1">10</text>
<text x="52.8" y="199.1">9</text>
<text x="57.4" y="199.9">9</text>
<text x="57.4" y="201.9">10</text>
<text x="79.7" y="199.9">12</text>
<text x="79.8" y="201.9">11</text>
<text x="85.2" y="201.1">11</text>
<text x="85.2" y="199.1">12</text>
<text x="165.2" y="199.1">10</text>
<text x="170.7" y="199.9">10</text>
<text x="193.2" y="199.9">11</text>
<text x="198.6" y="199.1">11</text>
</g>
<g font-size="1.4">
<text x="254" y="30" transform="rotate(-90 254 30)">+</text>
<text x="98.8" y="51.9" transform="rotate(-90 98.8 51.9)">+</text>
</g>
<g font-size=".4">
<text x="241.2" y="66.2">SpiceOrder 1</text>
<text x="245.2" y="66.2">SpiceOrder 2</text>
<text x="253.1" y="66.2">SpiceOrder 1</text>
<text x="257.1" y="66.2">SpiceOrder 2</text>
<text x="267" y="66.2">SpiceOrder 1</text>
<text x="271" y="66.2">SpiceOrder 2</text>
</g>
</svg>
